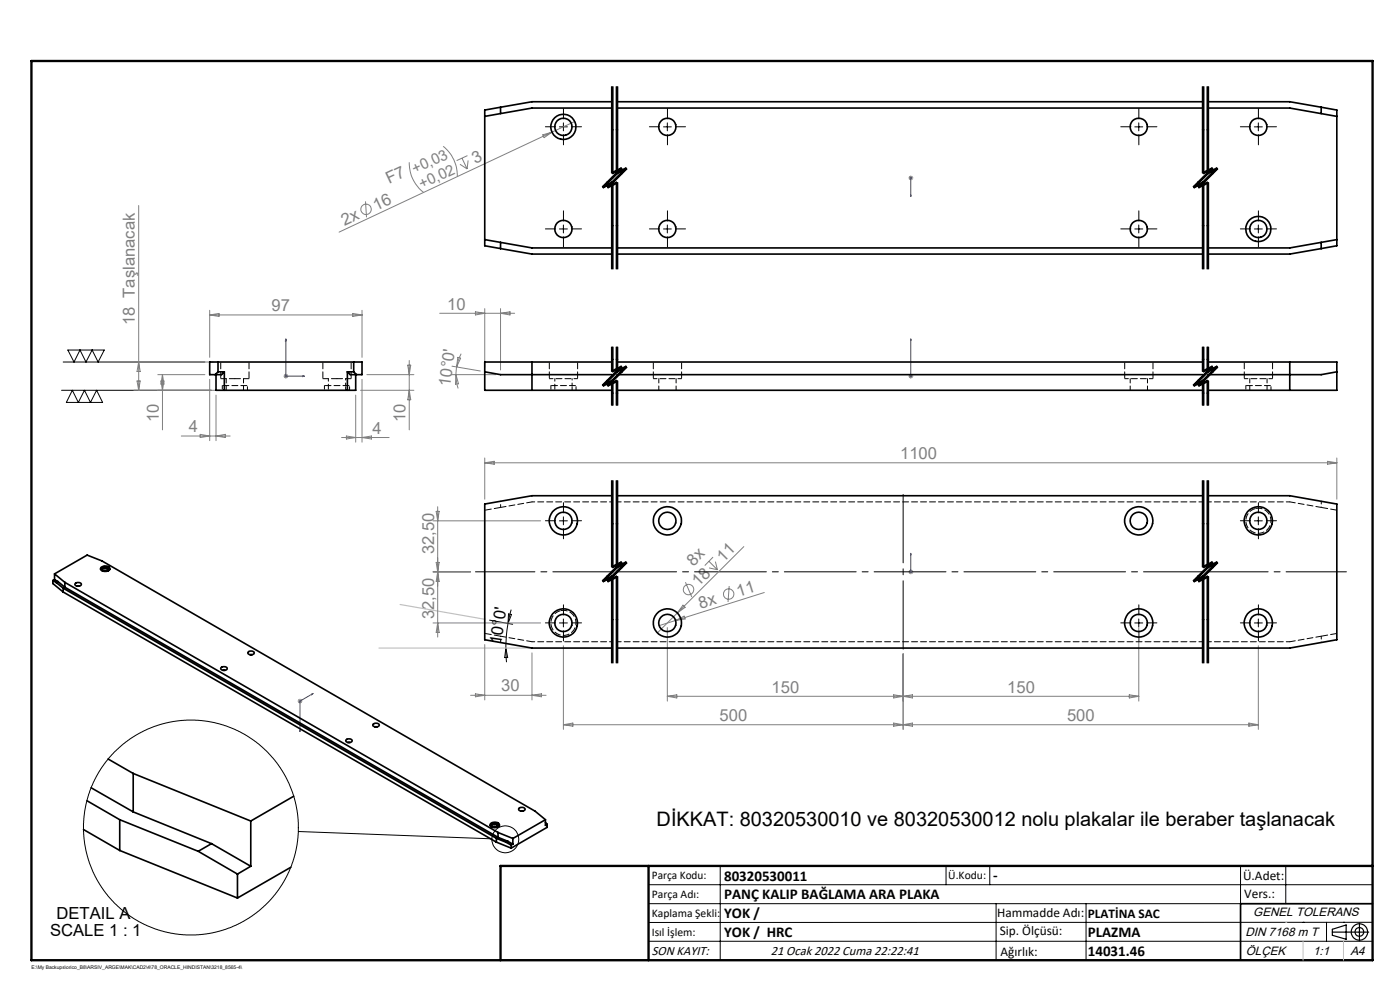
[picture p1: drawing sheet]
<svg xmlns="http://www.w3.org/2000/svg" width="297mm" height="210mm" viewBox="0 0 297 210" stroke-linecap="round" stroke-linejoin="round" font-family="sans-serif">
<g fill="none" stroke="#808080" stroke-width=".21">
<path d="M86.8 34.4a7.8 7.8 0 0 0 3 6.4M94 31a7.8 7.8 0 0 1 3 6.4M97.6 34.8l1.5 1M98 33.5l1.1 2.3M99.2 33l-2.3 1.1M99.3 34l-.2 1.8M115.1 28.6l2-.6-1.7 1.2zM117.1 28l-45.2 21.2M121.9 25.8l-4.8 2.2M192.7 37.7h1M192.9 37.4l.7 .7M193.2 37.2v1"/>
<path d="M193.6 37.4l-.7 .7M29.4 43.6v39.2M77.5 42.7l.3 3.4M28.4 76.8h16.8M29.4 76.8l.3 2h-.6zM33.5 79.5h10M34.5 79.5v11.7M34.5 79.5l.3 2h-.7zM44.5 65.8v10M44.5 66.8h32.3M44.5 66.8l2-.3v.6zM60.1 79.8h1"/>
<path d="M60.3 79.4l.7 .7M60.6 79.3v1M61 79.4l-.7 .7M74.8 66.5l2 .3-2 .3zM76.8 65.8v10M77.8 79.5h10M86.5 77.5h.6l-.3 2zM86.8 76.5v14.7M93.3 66.5h15.9M95.7 79.5h9.5M95.9 77.7l6 1M96.7 79.5l.6 1.9-.7 .1z"/>
<path d="M96.7 79.5l.1 1.5 .4 1.4M96.9 77.8l-.2 1.7M97.1 75.8l.6 .2-.8 1.8zM97.8 75l-.7 1.8-.2 1M100.9 66.1l1.9 .4-1.9 .3zM102.8 65.5v12.4M106.2 65.5v13M106.2 66.5l2-.4v.7zM192.7 79.8h1M192.9 79.4l.7 .7M193.2 79.3v1M193.6 79.4l-.7 .7"/>
<path d="M28.4 82.8h18.2M29.1 80.8h.6l-.3 2zM34.1 80.8h.7l-.3 2zM38.5 92.5h10.3M42.5 92.1l2 .4-2 .3zM44.5 80.5v13M45.8 83.8v9.7M45.8 92.5l2-.4v.7zM72.5 92.8h10M73.5 92.5l2 .3-2 .3zM75.5 83.8v10M76.5 82.8h11.3"/>
<path d="M76.8 80.5v13.3M76.8 92.8l2-.3v.6zM86.8 82.8l.3 2h-.6zM102.8 97.1v8.8M102.8 98.2h180.8M102.8 98.2l2-.3v.6zM281.6 97.9l2 .3-2 .3zM283.6 97.1v8.8M91.9 110.5h22.8M92.5 119.3l.7 4h-.7l.7-4zM92.5 108.5h.7l-.3 2zM92.9 107.5v27.6"/>
<path d="M150.4 119.1l1.8 1.8M151.3 118.2l-1.8 1.8M151.8 119.1l.4 1.8M157.8 115.9l-14.1 14.1M91.9 121.3h7.9M91.9 132.1h22.8M92.9 132.1l.3 2.1h-.7zM102.8 136.7v11.8M112.9 138.5v10M119.5 137v17.7M141.6 133.1v15.6M143.3 131.6l-3.5 1.1"/>
<path d="M143.3 131.6l1.8-.9 .2 .6zM143.7 130l-4.2 4.3M144.9 128.4l.4 .4-1.6 1.2zM145.4 123.5l1.4 3.1M150.4 120.5l1.8 .4M154.7 124.3l-.3 3.4M162.1 125.7l-18.8 5.9M191.6 138.7v16M192.7 121.3h1M192.9 121l.7 .7M193.2 120.8v1M193.6 121l-.7 .7"/>
<path d="M241.6 133.1v15.6M266.9 137v17.7M63.1 148.7h1M63.3 148.4l.7 .7M63.6 148.2v1M64 148.4l-.7 .7M99.8 147.5h16.1M100.9 147.2l1.9 .3-1.9 .3zM112.9 147.5l2-.3v.6zM119.5 153.7h147.4M119.5 153.7l2-.3v.6zM141.6 147.7h100"/>
<path d="M141.6 147.7l2-.3v.7zM189.6 147.4l2 .3-2 .4zM189.6 153.4l2 .3-2 .3zM191.6 147.7l2-.3v.7zM191.6 153.7l2-.3v.6zM239.6 147.4l2 .3-2 .4zM264.9 153.4l2 .3-2 .3z"/>
<circle cx="77.7" cy="44.4" r="1.11"/>
<circle cx="146.1" cy="125.1" r="1.1"/>
<circle cx="154.6" cy="126" r="1.11"/>
</g>
<g fill="none" stroke="#000" stroke-width=".21">
<path d="M129.7 18.4v18.3M129.9 18.4v18.3l2-1-4 4 2-1v18.4M130.1 18.4v9.2M130.7 18.4v18.3M130.9 18.4v18.3l2-1-4 4 2-1v18.4M131.1 18.4v18.3M255.1 18.4v18.3M255.2 18.4v18.3l2-1-4 4 2-1v18.4M255.4 18.4v18.3M256.1 18.4v18.3M256.2 18.4v18.3l2-1-4 4 2-1v18.4M256.4 18.4v18.3"/>
<path d="M118.7 26.9h1.7M119.5 26.1v1.7M129.7 38.7v18.4M129.8 38.6l-2 1M130 38.9l-2 1M130.1 27.6v9.1zM130.1 38.7v18.4M130.7 38.7v18.4M130.8 38.6l-2 1M131 38.9l-2 1M131.1 38.7v18.4M131.8 35.6l-4 4"/>
<path d="M131.8 35.6l-2 1M132 35.9l-2 1M132 35.8l-4 4M132.8 35.6l-4 4M132.8 35.6l-2 1M133 35.9l-2 1M133 35.8l-4 4M140.8 26.9h1.6M141.6 26.1v1.7M240.7 26.9h1.7M241.6 26.1v1.7M255.1 38.7v18.4"/>
<path d="M255.2 38.6l-2 1M255.3 38.9l-2 1M255.4 38.7v18.4M256.1 38.7v18.4M256.2 38.6l-2 1M256.3 38.9l-2 1M256.4 38.7v18.4M257.1 35.6l-4 4M257.2 35.6l-2 1M257.3 35.9l-2 1M257.4 35.8l-4 4M258.1 35.6l-4 4"/>
<path d="M258.2 35.6l-2 1M258.3 35.9l-2 1M258.4 35.8l-4 4M266.1 26.9h1.7M266.9 26.1v1.7M118.7 48.6h1.7M119.5 47.7v1.7M140.8 48.6h1.6M141.6 47.7v1.7M240.7 48.6h1.7M241.6 47.7v1.7M266.1 48.6h1.7"/>
<path d="M266.9 47.7v1.7M13.4 76.8h30.1M14.4 74.3h7.7l-1.3 2.5-1.3-2.5-1.3 2.5-1.2-2.5-1.3 2.5zM129.7 73.6v5.2M129.9 73.6v5.2l2-1-4 4 2-1v5.2M130.1 73.6v5.2M130.7 73.6v5.2M130.9 73.6v5.2l2-1-4 4 2-1v5.2M131.1 73.6v5.2M131.8 77.7l-4 4M131.8 77.6l-2 1M132 77.9l-2 1"/>
<path d="M132 77.9l-4 4M132.8 77.7l-4 4M132.8 77.6l-2 1M133 77.9l-2 1M133 77.9l-4 4M255.1 73.6v5.2M255.2 73.6v5.2l2-1-4 4 2-1v5.2M255.4 73.6v5.2M256.1 73.6v5.2M256.2 73.6v5.2l2-1-4 4 2-1v5.2M256.4 73.6v5.2M257.1 77.7l-4 4"/>
<path d="M257.2 77.6l-2 1M257.3 77.9l-2 1M257.4 77.9l-4 4M258.1 77.7l-4 4M258.2 77.6l-2 1M258.3 77.9l-2 1M258.4 77.9l-4 4M13.1 82.8h31.7M15.3 82.8l1.3 2.6 1.3-2.6 1.3 2.6 1.3-2.6 1.3 2.6h-7.7zM129.7 80.8v5.2M129.8 80.6l-2 1M130 80.9l-2 1"/>
<path d="M130.1 80.8v5.2M130.7 80.8v5.2M130.8 80.6l-2 1M131 80.9l-2 1M131.1 80.8v5.2M255.1 80.8v5.2M255.2 80.6l-2 1M255.3 80.9l-2 1M255.4 80.8v5.2M256.1 80.8v5.2M256.2 80.6l-2 1M256.3 80.9l-2 1"/>
<path d="M256.4 80.8v5.2M118.7 110.5h1.7M119.5 109.6v1.7M129.7 102v18.3M129.9 102v18.3l2-1-4 4 2-1v18.3M130.1 111.1v9.2zM130.1 102v9.1M130.7 102v18.3M130.9 102v18.3l2-1-4 4 2-1v18.3M131.1 102v18.3M131.8 119.2l-4 4M131.8 119.1l-2 1"/>
<path d="M132 119.5l-2 1M132 119.4l-4 4M132.8 119.2l-4 4M132.8 119.1l-2 1M133 119.5l-2 1M133 119.4l-4 4M255.1 102v18.3M255.2 102v18.3l2-1-4 4 2-1v18.3M255.4 102v18.3M256.1 102v18.3M256.2 102v18.3l2-1-4 4 2-1v18.3M256.4 102v18.3"/>
<path d="M257.1 119.2l-4 4M257.2 119.1l-2 1M257.3 119.5l-2 1M257.4 119.4l-4 4M258.1 119.2l-4 4M258.2 119.1l-2 1M266.1 110.5h1.7M266.9 109.6v1.7M103.9 131.5l4.9 .9M107.3 137.5l.4 2h-.6zM107.3 137.5l.2 3M107.8 132.2l-.4 2.7-.1 2.6"/>
<path d="M107.9 130.2l.6 .1-.7 1.9zM108.4 129.3l-.6 2.9M118.7 132.1h1.7M119.5 131.3v1.7M129.7 122.3v18.3M129.8 122.1l-2 1M130 122.5l-2 1M130.1 122.3v18.3M130.7 122.3v18.3M130.8 122.1l-2 1M131 122.5l-2 1M131.1 122.3v18.3"/>
<path d="M240.7 132.1h1.7M241.6 131.3v1.7M255.1 122.3v18.3M255.2 122.1l-2 1M255.3 122.5l-2 1M255.4 122.3v18.3M256.1 122.3v18.3M256.2 122.1l-2 1M256.3 122.5l-2 1M256.3 120.5l2-1-3.9 3.9M256.4 122.3v18.3M266.1 132.1h1.7"/>
<path d="M266.9 131.3v1.7M63.3 176.4l41.1 1.5M137.6 187.7h153.6M137.6 191.7h153.6M137.6 199.7h153.6M152.8 183.7v20M200.7 183.7v4M210 183.7v4M211.3 191.7v12M230.4 191.7v12M263.2 183.7v20M272.8 183.7v8"/>
<path d="M276.4 195.6h.1M281.4 195.6v4.1M285 195.6h.1M291.2 195.6l-153.6 .1"/>
<circle cx="107.2" cy="178" r="2.86"/>
</g>
<g fill="none" stroke="#000" stroke-width=".25">
<path d="M282.6 197.7h7.8M282.6 197.1l3-.9v3l-3-.8zM288.4 195.8v3.8M106.2 203.7h185"/>
<circle cx="288.4" cy="197.7" r="1.74"/>
<circle cx="288.4" cy="197.7" r=".93"/>
</g>
<g fill="none" stroke="#00f" stroke-width=".21">
<path d="M193.2 37.6v.2zM193.2 37.7h.1M193.2 37.7v4M193.2 41.7v-.4v.4M60.6 71.9l.1 .4h-.2zM60.6 71.9v7.9h4M64.2 79.7l.4 .1-.4 .1zM193.2 79.7v.2zM193.2 71.9v.4v-.4M193.2 79.8h.1M193.2 71.9v7.9M193.2 117.4v.3v-.3"/>
<path d="M193.2 117.4v3.9M193.2 121.2v.2zM193.2 121.3h.1M63.6 154.9l.1-.1-.1 .4zM66.1 147.2l.3-.1-.3 .2zM66.4 147.1l-2.8 1.6v6.5"/>
</g>
<g fill="none" stroke="#000" stroke-width=".21" stroke-dasharray="15.2 1.3 1.3 1.3">
<path d="M117.9 26.9h-2.2M119.5 25.2v-2.1M119.5 28.6v2.1M121.2 26.9h2.2M139.9 26.9h-2.1M141.6 25.2v-2.1M141.6 28.6v2.1M143.3 26.9h2.1M239.9 26.9h-2.1M241.6 25.2v-2.1M241.6 28.6v2.1M243.3 26.9h2.1"/>
<path d="M265.3 26.9h-2.2M267 25.2v-2.1M267 28.6v2.1M268.6 26.9h2.2M117.9 48.6h-2.2M119.5 46.9v-2.2M119.5 50.2v2.2M121.2 48.6h2.2M139.9 48.6h-2.1M141.6 46.9v-2.2M141.6 50.2v2.2M143.3 48.6h2.1"/>
<path d="M239.9 48.6h-2.1M241.6 46.9v-2.2M241.6 50.2v2.2M243.3 48.6h2.1M265.3 48.6h-2.2M267 46.9v-2.2M267 50.2v2.2M268.6 48.6h2.2M117.9 110.5h-2.2M119.5 112.1v2.2M119.5 108.8v-2.2M121.2 110.5h2.2"/>
<path d="M265.3 110.5h-2.2M267 112.1v2.2M267 108.8v-2.2M268.6 110.5h2.2M117.9 132.1h-2.2M119.5 133.8v2.2M119.5 130.5v-2.2M121.2 132.1h2.2M239.9 132.1h-2.1M241.6 133.8v2.2M241.6 130.5v-2.2M243.3 132.1h2.1"/>
<path d="M265.3 132.1h-2.2M267 133.8v2.2M267 130.5v-2.2M268.6 132.1h2.2"/>
</g>
<path d="M129.9 121.3h-29M255.2 121.3h-124.3" fill="none" stroke="#000" stroke-width=".21" stroke-dasharray="15.2 1.3 1.3 1.3" stroke-dashoffset="2.6"/>
<path d="M285.6 121.3h-29.4" fill="none" stroke="#000" stroke-width=".21" stroke-dasharray="15.2 1.3 1.3 1.3" stroke-dashoffset="2.4"/>
<path d="M191.6 104.9v32.8" fill="none" stroke="#000" stroke-width=".21" stroke-dasharray="15.2 1.3 1.3 1.3" stroke-dashoffset=".7"/>
<g fill="none" stroke="#000" stroke-width=".21" stroke-dasharray="6.3 1.3 1.3 1.3" stroke-dashoffset="-.9">
<path d="M129.9 18.4v18.3M130.9 18.4v18.3M255.2 18.4v18.3M256.2 18.4v18.3M129.9 38.7v18.4M130.9 38.7v18.4M255.2 38.7v18.4M256.2 38.7v18.4M129.9 102v18.3M130.9 102v18.3M255.2 102v18.3M256.2 102v18.3"/>
<path d="M129.9 122.3v18.3M130.9 122.3v18.3M255.2 122.3v18.3M256.2 122.3v18.3"/>
</g>
<g fill="none" stroke="#000" stroke-width=".21" stroke-dasharray="6.3 1.3 1.3 1.3">
<path d="M127.9 39.7l2-1M128.9 39.7l2-1M129.9 36.7l2-1M129.9 37.7l-2 2M130.9 36.7l2-1M130.9 37.7l-2 2M131.9 35.7l-2 2M132.9 35.7l-2 2M253.2 39.7l2-1M254.2 39.7l2-1M255.2 36.7l2-1M255.2 37.7l-2 2"/>
<path d="M256.2 36.7l2-1M256.2 37.7l-2 2M257.2 35.7l-2 2M258.2 35.7l-2 2M129.9 78.8l2-1M129.9 79.8l-2 2M130.9 78.8l2-1M130.9 79.8l-2 2M131.9 77.8l-2 2M132.9 77.8l-2 2M255.2 78.8l2-1M255.2 79.8l-2 2"/>
<path d="M256.2 78.8l2-1M256.2 79.8l-2 2M257.2 77.8l-2 2M258.2 77.8l-2 2M127.9 81.8l2-1M128.9 81.8l2-1M253.2 81.8l2-1M254.2 81.8l2-1M131.9 119.3l-2 2M132.9 119.3l-2 2M257.2 119.3l-2 2M258.2 119.3l-2 2"/>
<path d="M127.9 123.3l2-1M128.9 123.3l2-1M129.9 120.3l2-1M129.9 121.3l-2 2M130.9 120.3l2-1M130.9 121.3l-2 2M253.2 123.3l2-1M254.2 123.3l2-1M255.2 120.3l2-1M255.2 121.3l-2 2M256.2 120.3l2-1M256.2 121.3l-2 2"/>
</g>
<path d="M129.9 73.6v5.2M130.9 73.6v5.2M255.2 73.6v5.2M256.2 73.6v5.2M129.9 80.8v5.2M130.9 80.8v5.2M255.2 80.8v5.2M256.2 80.8v5.2" fill="none" stroke="#000" stroke-width=".21" stroke-dasharray="6.3 1.3 1.3 1.3" stroke-dashoffset="5.7"/>
<path d="M291.2 191.7h-28v12" fill="none" stroke="#000" stroke-width=".35"/>
<path d="M6.7 12.9h284.5v190.8h-284.5zM137.6 183.7v20M291.2 183.7h-185v20" fill="none" stroke="#000" stroke-width=".5"/>
<path d="M276.4 199.7v4M285 199.7v4" fill="none" stroke="#c0c0c0" stroke-width=".21"/>
<path d="M80.4 137.5h32.5M84.9 128.2l18 3.2M272.8 195.6h.1" fill="none" stroke="#c0c0c0" stroke-width=".25"/>
<g fill="#00f">
<path d="M193.2 117.4v.3zM193.2 121.2v.2z"/>
<path d="M193.2 79.7v.2zM193.2 71.9v.4zM64.2 79.7l.4 .1-.4 .1zM60.6 71.9l.1 .4h-.2zM193.2 41.3v.4zM193.2 37.6v.2z"/>
<path d="M66.1 147.2v.1l.3-.2zM63.6 154.9v.3l.1-.4z"/>
</g>
<g fill="none" stroke="#000" stroke-width=".35">
<path d="M106.2 22.7l-3.4 .6v28.8l3.4 .6M106.2 22.7v1.4M129.9 22.9h-17l-10.1 1.8M129.9 21.6h-17l-6.7 1.1M130.9 22.9h124.3M130.9 21.6h124.3M256.2 22.9h17.4l10 1.8M256.2 21.6h17.4l6.7 1.1M280.3 22.7l3.3 .6v28.8l-3.3 .6M280.3 22.7v1.4M102.8 50.8l10.1 1.8h17M106.2 52.7l6.7 1.2h17"/>
<path d="M106.2 51.4v1.3M130.9 52.6h124.3M130.9 53.9h124.3M280.3 51.4v1.3M280.3 52.7l-6.7 1.2h-17.4M283.6 50.8l-10 1.8h-17.4M45.8 79.5v3.3h29.7v-3.3M46.2 78.9h1.4M46.2 76.8v2.1M46.2 78.9l-.6 .6M47.6 78.9l-.6 .6h-2.5v-2.7h32.3v2.7h-2.5l-.6-.6M47.6 78.9v3.9"/>
<path d="M73.7 78.9h1.3M73.7 78.9v3.9M75 78.9l.6 .6M75 76.8v2.1M102.8 78.9l3.4 .6h23.7M112.9 76.8v6M129.9 76.8h-27.1v6h27.1M130.9 79.5h124.3M130.9 76.8h124.3M256.2 76.8h27.4v6h-27.4M273.6 76.8v6M283.6 78.9l-3.3 .6h-24.1"/>
<path d="M130.9 82.8h124.3M129.9 105.2h-17l-10.1 1.7v28.8l10.1 1.8h17M130.9 105.2h124.3M256.2 105.2h17.4l10 1.7v28.8l-10 1.8h-17.4M11.2 123.1v.7l2.2 1.8M11.2 123.1l.7 .5M11.6 121.7l2.2 1.8M11.6 121.7l6.9-4 3.1 1.3 91.9 53.1 2.2 1.8M11.6 122.9l.7 .5M11.6 121.7v1.2M11.6 122.9l-.4 .2M11.9 123.6l1.5 1.2"/>
<path d="M12.3 123.4l-.4 .2M12.3 123.4l1.5 1.2M13.4 124.8l91.9 53M13.4 124.8v.8M13.4 125.6l91.9 53M13.8 123.5l91.9 53.1M13.8 124.6l91.9 53M13.8 123.5v1.1M16 123.7a.77 .77 0 0 1 1.3 .4 .76 .76 0 0 1-.8 .3 .76 .76 0 0 1-.6-.5zM16.4 124.3h.4M21.3 120.8a1.32 1.32 0 0 1 2 0M21.4 120.4a1.22 1.22 0 0 1 1.9 .3 1.2 1.2 0 0 1-2-.1z"/>
<path d="M21.7 121.1a.67 .67 0 0 1 .6-.6 .67 .67 0 0 1 .7 .6M21.8 121.1l.4-.1 .6 .1M52.7 138.3a.83 .83 0 0 1 1.2 .2 .73 .73 0 0 1-.7 .4 .73 .73 0 0 1-.6-.5zM53.1 138.9h.4M130.9 137.5h124.3M46.9 141.6a.77 .77 0 0 1 1.3 .3 .76 .76 0 0 1-.7 .3 .76 .76 0 0 1-.7-.5zM47.3 142.2h.4M73.4 156.9a.75 .75 0 0 1 1.3 .3 .73 .73 0 0 1-.7 .3 .73 .73 0 0 1-.6-.5zM73.8 157.5h.4M79.2 153.6a.77 .77 0 0 1 1.2 .3 .76 .76 0 0 1-.7 .3 .76 .76 0 0 1-.6-.5zM79.6 154.2h.4M17.7 176l7.7 4.4"/>
<path d="M18.5 169.9l6.9 4M19.3 167.1l9 5.1M22.9 161l5.4 3.1M25.4 173.9v6.5M25.4 173.9l16.7 6.7M28.3 164.1v8.1M28.3 164.1l24.9 10.1M28.3 172.2l16.6 6.8M44.9 179l8.3 4.8M44.9 179l-2.8 1.6M53.2 174.2v9.6M62.3 168.9l-9.1 5.3"/>
<path d="M104 175.1a1.32 1.32 0 0 1 1.9 0M104 174.8a1.21 1.21 0 0 1 2 .2 1.2 1.2 0 0 1-2 0zM104.3 175.4a.7 .7 0 0 1 .6-.6 .7 .7 0 0 1 .7 .4v.2M104.5 175.5l.5-.2 .5 .2M105.3 178.6l3.1 1.3M105.3 177.8v.8M105.3 177.8l2.1 .9M105.7 176.6v1M105.7 176.6l3.1 1.3M105.7 177.6l2 .9M107.4 178.7l1 .6M107.7 178.5l1.1 .6"/>
<path d="M107.7 178.5l-.3 .2M108.4 179.3v.6M108.8 177.9v1.2M108.8 179.1l-.4 .2M110 171.5a.76 .76 0 0 1 .8-.3 .76 .76 0 0 1 .6 .6 .76 .76 0 0 1-.8 .3 .76 .76 0 0 1-.6-.6zM110.5 172h.4M115.7 173.9l-6.9 4M115.7 173.9v1.2l.4-.2M115.7 174.5l.4 .4M116.1 174.9v.6l-7.7 4.4M25.4 180.4l25 10.1M42.1 180.6l8.3 4.8"/>
<path d="M50.4 185.4v5.1M53.2 183.8l-2.8 1.6M61.7 184l-11.3 6.5"/>
<circle cx="119.5" cy="26.9" r="1.83"/>
<circle cx="119.5" cy="26.9" r="2.67"/>
<circle cx="141.6" cy="26.9" r="1.83"/>
<circle cx="241.6" cy="26.9" r="1.84"/>
<circle cx="266.9" cy="26.9" r="1.83"/>
<circle cx="119.5" cy="48.6" r="1.83"/>
<circle cx="141.6" cy="48.6" r="1.82"/>
<circle cx="241.6" cy="48.6" r="1.83"/>
<circle cx="267" cy="48.6" r="2.67"/>
<circle cx="267" cy="48.6" r="1.83"/>
<circle cx="119.5" cy="110.5" r="1.83"/>
<circle cx="119.5" cy="110.5" r="2.99"/>
<circle cx="141.6" cy="110.5" r="1.82"/>
<circle cx="141.6" cy="110.5" r="3"/>
<circle cx="241.6" cy="110.5" r="1.83"/>
<circle cx="241.6" cy="110.5" r="2.99"/>
<circle cx="266.9" cy="110.5" r="1.83"/>
<circle cx="266.9" cy="110.5" r="2.99"/>
<circle cx="119.5" cy="132.1" r="1.84"/>
<circle cx="119.5" cy="132.2" r="2.99"/>
<circle cx="141.6" cy="132.1" r="1.83"/>
<circle cx="141.6" cy="132.1" r="3"/>
<circle cx="241.6" cy="132.1" r="1.84"/>
<circle cx="241.6" cy="132.2" r="2.99"/>
<circle cx="266.9" cy="132.2" r="2.99"/>
<circle cx="266.9" cy="132.2" r="1.83"/>
</g>
<path d="M52.5 81.8h-5.3M74.2 81.8h-5.4M122.2 81.8h-5.3M269.6 81.8h-5.3M102.9 108.2l3.3-.6M266.4 107.9a2.67 2.67 0 0 1 3.2 3.2 2.67 2.67 0 0 1-4.3 1.4 2.67 2.67 0 0 1 .5-4.5l.6-.1M280.3 107.6l3.3 .6M106.2 135l-3.3-.6M119 129.5a2.67 2.67 0 0 1 3.1 3.2 2.67 2.67 0 0 1-4.3 1.5 2.67 2.67 0 0 1 .6-4.5l.6-.2M283.6 134.4l-3.3 .6" fill="none" stroke="#000" stroke-width=".21" stroke-dasharray="1.3 .6" stroke-dashoffset="-.1"/>
<path d="M69.7 80.3v1.5M73.3 81.8v-1.5M117.7 80.3v1.5M121.4 81.8v-1.5M106.2 107.6v-1.3M129.9 106.5h-17M280.3 106.3v1.3M106.2 136.3v-1.3M129.9 136.1h-17M280.3 135v1.3" fill="none" stroke="#000" stroke-width=".21" stroke-dasharray="1.3 .6" stroke-dashoffset=".7"/>
<path d="M46.8 80.3h3M49.8 80.3h3M68.5 80.3h3M71.5 80.3h3M112.9 106.5l-6.7 1.1M280.3 107.6l-6.7-1.1M106.2 135l6.7 1.1M273.6 136.1l6.7-1.1" fill="none" stroke="#000" stroke-width=".21" stroke-dasharray="1.3 .6" stroke-dashoffset=".1"/>
<g fill="none" stroke="#000" stroke-width=".21" stroke-dasharray="1.3 .6" stroke-dashoffset=".5">
<path d="M47.2 81.8v1M52.5 82.8v-1M68.8 81.8v1M69.7 81.8v1M73.3 82.8v-1M74.2 82.8v-1M116.5 80.3h6M116.9 81.8v1M117.7 81.8v1M121.4 82.8v-1M122.2 82.8v-1M138.6 80.3h6"/>
<path d="M238.6 80.3h6M264 80.3h6M264.3 81.8v1M269.6 82.8v-1M273.6 106.5h-17.4M273.6 136.1h-17.4"/>
</g>
<path d="M48 80.3v2.5M51.7 82.8v-2.5M139.8 80.3v2.5M143.4 82.8v-2.5M239.8 80.3v2.5M243.4 82.8v-2.5M265.1 80.3v2.5M268.8 82.8v-2.5M255.2 106.5h-124.3M255.2 136.1h-124.3" fill="none" stroke="#000" stroke-width=".21" stroke-dasharray="1.3 .6" stroke-dashoffset=".4"/>
<path d="M46.8 76.8v3.5M68.5 76.8v3.5M116.5 76.8v3.5M138.6 76.8v3.5M238.6 76.8v3.5M264 76.8v3.5M52.8 80.3v-3.5M74.5 80.3v-3.5M122.5 80.3v-3.5M144.6 80.3v-3.5M244.6 80.3v-3.5M270 80.3v-3.5" fill="none" stroke="#000" stroke-width=".21" stroke-dasharray="1.3 .6" stroke-dashoffset="-.2"/>
<circle cx="40.5" cy="175.5" r="22.8" fill="none" stroke="#000" stroke-width=".21"/>
<text font-size="4.2" x="139.3" y="175.2">DİKKAT: 80320530010 ve 80320530012 nolu plakalar ile beraber taşlanacak</text>
<g font-size="3.5" fill="#808080">
<text x="100.8" y="34.8" transform="rotate(-25 100.8 34.8)">3</text>
<text x="82.5" y="39.1" transform="rotate(-25 82.5 39.1)">F7 +0,03</text>
<text x="73.1" y="47.9" transform="rotate(-25 73.1 47.9)">2x</text>
<text x="79.8" y="44.7" transform="rotate(-25 79.8 44.7)">16</text>
<text x="57.6" y="66">97</text>
<text x="94.9" y="65.7">10</text>
<text x="28.6" y="69" transform="rotate(-90 28.6 69)">18 Taşlanacak</text>
<text x="95.5" y="82" transform="rotate(-82 95.5 82)">10°0'</text>
<text x="33.7" y="89.6" transform="rotate(-90 33.7 89.6)">10</text>
<text x="86" y="89.6" transform="rotate(-90 86 89.6)">10</text>
<text x="40.1" y="91.7">4</text>
<text x="79" y="92">4</text>
<text x="191" y="97.4">1100</text>
<text x="92.1" y="117.6" transform="rotate(-90 92.1 117.6)">32,50</text>
<text x="153.5" y="119.3" transform="rotate(-45 153.5 119.3)">11</text>
<text x="147.1" y="120.2" transform="rotate(-45 147.1 120.2)">8x</text>
<text x="148.2" y="124.6" transform="rotate(-45 148.2 124.6)">18</text>
<text x="92.1" y="131.4" transform="rotate(-90 92.1 131.4)">32,50</text>
<text x="148.6" y="129.1" transform="rotate(-17 148.6 129.1)">8x</text>
<text x="156.7" y="126.6" transform="rotate(-17 156.7 126.6)">11</text>
<text x="106.3" y="146.7">30</text>
<text x="163.7" y="146.9">150</text>
<text x="213.7" y="146.9">150</text>
<text x="152.7" y="152.9">500</text>
<text x="226.4" y="152.9">500</text>
</g>
<g font-size="3.5">
<text x="106.3" y="136.8" transform="rotate(-82 106.3 136.8)">10°0'</text>
<text x="12" y="195">DETAIL A</text>
<text x="10.6" y="198.5">SCALE 1 : 1</text>
</g>
<text font-size="3.2" fill="#808080" x="89.5" y="40.1" transform="rotate(-25 89.5 40.1)">+0,02</text>
<g font-size="3.2">
<text x="153.6" y="186.8">80320530011</text>
<text x="153.6" y="190.8">PANÇ KALIP BAĞLAMA ARA PLAKA</text>
<text x="210.7" y="186.6">-</text>
<text x="153.6" y="194.8">YOK /</text>
<text x="153.6" y="198.8">YOK / HRC</text>
<text x="230.8" y="198.7">PLAZMA</text>
<text x="230.8" y="202.8">14031.46</text>
</g>
<g font-size="2.8">
<text x="263.7" y="186.7">Ü.Adet:</text>
<text x="263.9" y="190.5">Vers.:</text>
<text x="211.5" y="194.5">Hammadde Adı:</text>
<text x="230.8" y="194.7">PLATİNA SAC</text>
<text x="138.3" y="202.6">SON KAYIT:</text>
<text x="163.5" y="202.6">21 Ocak 2022 Cuma 22:22:41</text>
<text x="212.1" y="198.4">Sip. Ölçüsü:</text>
<text x="212.2" y="202.7">Ağırlık:</text>
</g>
<g font-size="2.6">
<text x="265.9" y="194.4">GENEL TOLERANS</text>
<text x="264.2" y="198.5">DIN 7168 m T</text>
<text x="264.3" y="202.6">ÖLÇEK</text>
<text x="278.5" y="202.6">1:1</text>
<text x="286.5" y="202.6">A4</text>
</g>
<g font-size="2.5">
<text x="138.3" y="186.4">Parça Kodu:</text>
<text x="138.3" y="190.5">Parça Adı:</text>
<text x="201.2" y="186.5">Ü.Kodu:</text>
<text x="138.3" y="194.5">Kaplama Şekli:</text>
<text x="138.3" y="198.6">Isıl İşlem:</text>
</g>
<text font-size="1.1" x="6.7" y="205.6">E:\My Backups\orico_B8\ARSIV_ARGE\MAK\CAD2\4\78_ORACLE_HINDISTAN\3218_8565-4\</text>
</svg>
